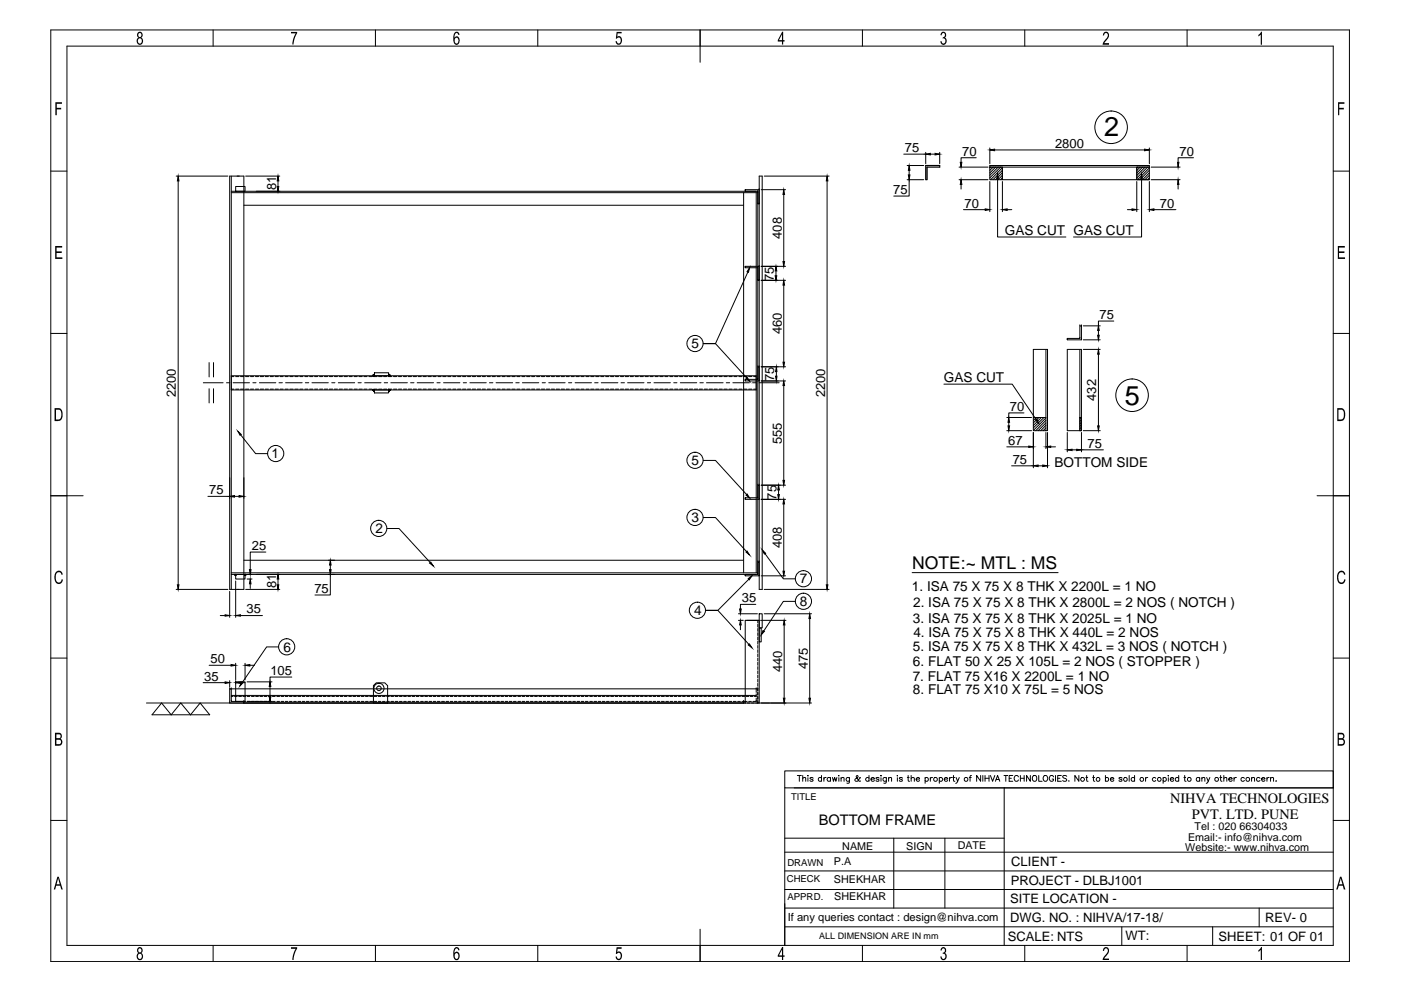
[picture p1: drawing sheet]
<svg xmlns="http://www.w3.org/2000/svg" width="297mm" height="210mm" viewBox="0 0 297 210" stroke-linecap="round" stroke-linejoin="round" font-family="sans-serif">
<!-- layer: 0 -->
<g fill="none" stroke="#000" stroke-width=".21">
<path d="M10.8 6.4h275.3v197.5h-275.3zM14.2 9.8h268.5v190.6h-268.5zM45.2 6.4v3.4M79.6 6.4v3.4M114 6.4v3.4M148.4 6.4v6.8M182.9 6.4v3.4M217.3 6.4v3.4M251.7 6.4v3.4M10.8 36.3h3.4M37.4 37.3h10.9M37.8 38.4v85.6"/>
<path d="M48.7 37.3h3v87.7h-3zM49 37.3v87.7M50 39.5h2v1.1h-2zM52.1 37.3h7.2M58.9 38.4v1.1M161 37.3h.6v87.7h-.6zM162 37.3h13.8M175.4 38.4v85.6M191.6 32.7h4.7M192.3 35.1h3.5M192.3 38.1h3.5M192.8 38.1v3.5h-3.3"/>
<path d="M192.8 36.1v1M196.3 32.3v2.4M197.2 32.7h1.1M199.2 32.3v2.4M203.3 38.1h6.2M203.3 35.4h6.2M203.8 39.1v1M207 33.4h-3.2v1M209.9 35.4h2.6v2.7h-2.6zM209.9 35.4v-.3h33.8v.3M209.9 35.4h33.8M209.9 31.4v3.3"/>
<path d="M209.9 38.5v6.4M210 35.4l-.1 .2M210.6 35.4l-.7 .7M210.9 31.8h31.8M211.1 35.4l-1.2 1.3M211.5 37.8v12.4h14.5M211.6 35.4l-1.7 1.8M212.1 35.4l-2.2 2.3M212.5 35.4v2.7h31.2M212.5 38.5v6.4M212.5 35.6l-2.5 2.5M212.5 36.1l-2 2"/>
<path d="M212.5 36.6l-1.4 1.5M212.5 37.2l-.9 .9M212.5 37.7l-.4 .4M241 35.4h2.7v2.7h-2.7zM241 35.4v2.7M241 38.5v6.4M241.2 35.4l-.2 .2M241.7 35.4l-.7 .8M242 37.8v12.4h-14.4M242.2 35.4l-1.2 1.3M242.8 35.4l-1.8 1.8M243.3 35.4l-2.3 2.4"/>
<path d="M243.7 35.6l-2.5 2.5M243.7 36.1l-2 2M243.7 36.7l-1.5 1.4M243.7 37.2l-.9 .9M243.7 37.7l-.4 .4M243.7 31.4v3.3M243.7 38.5v6.4M244.1 38.1h6.1M244.1 35.4h6.1M249.8 39.1v1M253 33.4h-3.2v1M282.7 36.3h3.4"/>
<path d="M49 40.6h111.3M49 40.9h111.7M51.7 43.5h106M157.7 40.9v80.6M158 40.2h3v3h-.3v-2.6h-2.7zM158 40.6h.1M158 56.5h3v2.9h-.3v-2.6h-2.7zM158 56.8h.1M158.6 57.7l-6.9 15.2h-2.6h2.6l6.6 7.2M160.3 40.9v80.6M160.7 40.6h.1M160.7 43.2h.1"/>
<path d="M160.7 56.8h.1M160.7 59.4h.1M160.7 40.6v81.2M161 43.2h.1M161 40.2h.1M161 59.4h.1M161 56.5h.1M161.4 59.4h5.2M161.4 56.5h5.2M161.4 40.2h5.2M164.5 57.4v1.1M166.2 41.2v14.3"/>
<path d="M204.3 44.5h4.6M213.5 44.5h1M239 44.5h1M244.7 44.5h4.6M10.8 70.7h3.4M44.3 76.9v3M45.3 76.9v3M49 79.7h111.3M49 79.8h.6M50 79.8h.6M51 79.8h.7M52 79.8h.8"/>
<path d="M53.1 79.8h.7M54.2 79.8h.6M55.2 79.8h.7M56.2 79.8h.7M57.3 79.8h.7M58.3 79.8h.7M59.4 79.8h.6M60.4 79.8h.7M61.4 79.8h.8M62.5 79.8h.7M63.6 79.8h.6M64.6 79.8h.7"/>
<path d="M65.6 79.8h.8M66.7 79.8h.7M67.7 79.8h.7M68.8 79.8h.7M69.8 79.8h.7M70.9 79.8h.7M71.9 79.8h.7M73 79.8h.7M74 79.8h.7M75.1 79.8h.6M76.1 79.8h.7M77.1 79.8h.7"/>
<path d="M78.2 79.8h.7M79.1 79.6l-.1 .1M79.1 79.7l.3-.3zM79.1 79.5l-.1 .2M79.1 79.5l-.1 .2 .2-.2M79.2 79.7l.2-.2zM79.2 79.8h.7M79.3 79.7l.1-.2zM79.3 79.4l-.3 .3 .2-.2M79.4 79h3v.7h-3zM79.4 79.4l-.4 .3M79.4 79.6l-.1 .1z"/>
<path d="M79.3 79.7h.1M79.4 79.7h.1M80.3 79.8h.7M81.3 79.8h.7M82.4 79.3h.1M82.4 79.4h.1M82.4 79.8h.7M82.4 79.3l.4 .4M82.4 79.5h.1M82.4 79.7l.2-.2zM82.5 79.4l-.1 .3 .2-.2-.2 .2M82.6 79.5l-.1 .2 .2-.1"/>
<path d="M82.6 79.7l.1-.1zM82.7 79.7h.1M83.4 79.8h.7M84.5 79.8h.6M85.5 79.8h.7M86.5 79.8h.8M87.6 79.8h.7M88.7 79.8h.6M89.7 79.8h.7M90.7 79.8h.8M91.8 79.8h.7M92.9 79.8h.6"/>
<path d="M93.9 79.8h.7M94.9 79.8h.7M96 79.8h.7M97 79.8h.7M98.1 79.8h.7M99.1 79.8h.7M100.1 79.8h.8M101.2 79.8h.7M102.2 79.8h.7M103.3 79.8h.7M104.3 79.8h.7M105.4 79.8h.7"/>
<path d="M106.4 79.8h.7M107.5 79.8h.7M108.5 79.8h.7M109.6 79.8h.7M110.6 79.8h.7M111.6 79.8h.8M112.7 79.8h.7M113.8 79.8h.6M114.8 79.8h.7M115.8 79.8h.8M116.9 79.8h.7M117.9 79.8h.7"/>
<path d="M119 79.8h.7M120 79.8h.7M121.1 79.8h.7M122.1 79.8h.7M123.2 79.8h.6M124.2 79.8h.7M125.2 79.8h.8M126.3 79.8h.7M127.4 79.8h.6M128.4 79.8h.7M129.4 79.8h.7M130.5 79.8h.7"/>
<path d="M131.5 79.8h.7M132.6 79.8h.7M133.6 79.8h.7M134.7 79.8h.7M135.7 79.8h.7M136.8 79.8h.7M137.8 79.8h.7M138.9 79.8h.6M139.9 79.8h.7M140.9 79.8h.7M142 79.8h.7M143 79.8h.7"/>
<path d="M144.1 79.8h.7M145.1 79.8h.7M146.1 79.8h.8M147.2 79.8h.7M148.3 79.8h.6M149.3 79.8h.7M150.3 79.8h.8M151.4 79.8h.7M152.5 79.8h.6M153.5 79.8h.7M154.5 79.8h.8M155.6 79.8h.7"/>
<path d="M156.6 79.8h.7M157.7 79.8h.7M158.7 79.8h.7M159.8 79.8h.5M160.7 77.8h.1M161 77.8h.1M161.4 77.8h5.2M164.6 78.8v1M166.2 60.5v16.3M219.1 74.1h3v17.2h-3zM221.8 74.1v17.2M226.3 72.1h.1"/>
<path d="M226.3 74.1h3v17.2h-3zM229 69.1h.3v3h-3v-.3h2.7zM229 69.1h.1M229 71.8h.1M229 74.1v17.2M229.3 72.1h.1M229.3 69.1h.1M229.7 74.1h3.6M229.7 72.1h3.6M229.7 69.1h3.6M232.9 70.1v1M232.9 75.1v15.2"/>
<path d="M236.1 68.1h-3.2v1M282.7 70.7h3.4M43.1 81.2h4.2M44.3 82.4v3M45.3 82.4v3M48 81.2h.7M49 82.7h111.3M49 82.5h.6M49.4 81.2h3.5M50 82.5h.6M51 82.5h.7M51 92.2l3.2 4h2.5"/>
<path d="M52 82.5h.8M53.1 82.5h.7M53.6 81.2h.7M54.2 82.5h.6M55 81.2h3.5M55.2 82.5h.7M56.2 82.5h.7M57.3 82.5h.7M58.3 82.5h.7M59.2 81.2h.7M59.4 82.5h.6M60.4 82.5h.7"/>
<path d="M60.6 81.2h3.5M61.4 82.5h.8M62.5 82.5h.7M63.6 82.5h.6M64.6 82.5h.7M64.7 81.2h.8M65.6 82.5h.8M66.1 81.2h3.5M66.7 82.5h.7M67.7 82.5h.7M68.8 82.5h.7M69.8 82.5h.7"/>
<path d="M70.3 81.2h.7M70.9 82.5h.7M71.7 81.2h3.5M71.9 82.5h.7M73 82.5h.7M74 82.5h.7M75.1 82.5h.6M75.9 81.2h.7M76.1 82.5h.7M77.1 82.5h.7M77.3 81.2h3.5M78.2 82.5h.7"/>
<path d="M79 82.7l.4 .3M79.1 82.7h.1M79.1 82.8l.3-.1-.2 .1M79.2 82.8l.2-.1zM79.2 82.5h.7M79.3 82.9l.1-.2-.1 .2M79.3 82.9h.1M79.4 82.7h3v.6h-3zM79.4 83h.1M80.3 82.5h.7M81.3 82.5h.7M81.5 81.2h.7"/>
<path d="M82.4 82.7h.1M82.4 82.8l.1-.1zM82.4 82.8l.2-.1zM82.4 82.9l.2-.2zM82.4 83l.3-.3zM82.4 82.9l.3-.2-.3 .2M82.4 82.5h.7M82.5 82.9l.2-.2-.2 .2M82.5 82.8l.2-.1-.2 .2M82.6 82.8l.2-.1-.2 .1M82.7 82.7v.1M82.7 82.7l-.3 .3"/>
<path d="M82.9 81.2h3.5M83.4 82.5h.7M84.5 82.5h.6M85.5 82.5h.7M86.5 82.5h.8M87.1 81.2h.7M87.6 82.5h.7M88.4 81.2h3.5M88.7 82.5h.6M89.7 82.5h.7M90.7 82.5h.8M91.8 82.5h.7"/>
<path d="M92.6 81.2h.7M92.9 82.5h.6M93.9 82.5h.7M94 81.2h3.5M94.9 82.5h.7M96 82.5h.7M97 82.5h.7M98.1 82.5h.7M98.2 81.2h.7M99.1 82.5h.7M99.6 81.2h3.5M100.1 82.5h.8"/>
<path d="M101.2 82.5h.7M102.2 82.5h.7M103.3 82.5h.7M103.8 81.2h.7M104.3 82.5h.7M105.2 81.2h3.5M105.4 82.5h.7M106.4 82.5h.7M107.5 82.5h.7M108.5 82.5h.7M109.4 81.2h.7M109.6 82.5h.7"/>
<path d="M110.6 82.5h.7M110.8 81.2h3.4M111.6 82.5h.8M112.7 82.5h.7M113.8 82.5h.6M114.8 82.5h.7M114.9 81.2h.7M115.8 82.5h.8M116.3 81.2h3.5M116.9 82.5h.7M117.9 82.5h.7M119 82.5h.7"/>
<path d="M120 82.5h.7M120.5 81.2h.7M121.1 82.5h.7M121.9 81.2h3.5M122.1 82.5h.7M123.2 82.5h.6M124.2 82.5h.7M125.2 82.5h.8M126.1 81.2h.7M126.3 82.5h.7M127.4 82.5h.6M127.5 81.2h3.5"/>
<path d="M128.4 82.5h.7M129.4 82.5h.7M130.5 82.5h.7M131.5 82.5h.7M131.7 81.2h.7M132.6 82.5h.7M133.1 81.2h3.4M133.6 82.5h.7M134.7 82.5h.7M135.7 82.5h.7M136.8 82.5h.7M137.3 81.2h.6"/>
<path d="M137.8 82.5h.7M138.7 81.2h3.4M138.9 82.5h.6M139.9 82.5h.7M140.9 82.5h.7M142 82.5h.7M142.8 81.2h.7M143 82.5h.7M144.1 82.5h.7M144.2 81.2h3.5M145.1 82.5h.7M146.1 82.5h.8"/>
<path d="M147.2 82.5h.7M148.3 82.5h.6M148.4 81.2h.7M149.1 97.6h2.6l6.6 7.3M149.3 82.5h.7M149.8 81.2h3.5M150.3 82.5h.8M151.4 82.5h.7M152.5 82.5h.6M153.5 82.5h.7M154 81.2h.7M154.5 82.5h.8"/>
<path d="M155.4 81.2h3.5M155.6 82.5h.7M156.6 82.5h.7M157.7 82.5h.7M158 80.4h2.7v-2.6h.3v3h-3zM158 80.8h.1M158.7 82.5h.7M159.6 81.2h.6M159.8 82.5h.5M160.7 80.4h.1M161 80.8h.1M161 81.2h4.2"/>
<path d="M161.4 80.8h5.2M166.2 81.7v20.2M200.1 81.4h14.5l5.1 7.5M213.5 91.3h5.2M213.5 88.5h5.2M213.5 94.7h4.6M213.9 89.5v.8M214.5 98.8h4.6M217.1 87.5h-3.2v1M219.1 91.7v7.5M219.1 88.5h2.7M219.2 88.5l-.1 .1"/>
<path d="M219.7 88.5l-.6 .7M220.1 98.8h1M220.3 88.5l-1.2 1.2M220.8 88.5l-1.7 1.7M221.3 88.5l-2.2 2.2M221.8 88.6l-2.7 2.7M221.8 89.1l-2.2 2.2M221.8 89.7l-1.7 1.6M221.8 90.2l-1.1 1.1M221.8 90.7l-.6 .6M221.8 91.2l-.1 .1M221.8 91.7v3.4"/>
<path d="M222.1 91.7v7.5M222.8 94.7h1M226.3 91.7v4.1M227.3 95.4h1M229 88.5h.3v2.8h-.3zM229.2 88.5l-.2 .3M229.3 91.7v4.1M229.3 89l-.3 .3M229.3 89.5l-.3 .4M229.3 90l-.3 .4M229.3 90.6l-.3 .3M229.3 91.1l-.2 .2"/>
<path d="M229.3 95.4h4.6M229.7 91.3h3.6M10.8 105.1h6.8M44.1 105.2h4.6M49.7 105.2h1M51.7 118.8h106M56.4 117.1h-3.3v3.7M70 119.8v1M82.1 112.1h2.5l6.6 7.2M149.1 109.7h2.6l6.6 7.3M158 105.9h.1M160.7 119.1h.3v3h-3v-.3h2.7z"/>
<path d="M160.7 119.1h.1M160.7 102.9h.3v3h-3v-.4h2.7zM160.7 102.9h.1M160.7 105.5h.1M161 119.1h.1M161 105.9h.1M161 102.9h.1M161.4 105.9h5.2M161.4 102.9h5.2M162.2 117.4l3.9 5.3h2.5M165.1 103.9v1M166.2 106.8v14.3"/>
<path d="M279.2 105.1h6.9M10.8 139.5h3.4M37.4 125h10.9M46.7 130.5h1M48.7 125.4v5.5M49 121.8h111.3M49 121.5h111.7M49.8 121.8l.2 .2M49.8 121.8h.1M49.8 121.9l.2-.1-.1 .1M49.9 122l.1-.1-.1 .1M49.9 122h.1"/>
<path d="M50 122h.1M50 121.8h2v1h-2zM50 123.2v7.7M51 130.5h4.6M52 121.8h.1l-.1 .1 .1-.1-.1 .2 .2-.2-.2 .2 .2-.2M52 122h.1M52.1 125h7.2M52.1 121.9l-.1 .1 .1-.1M52.2 121.8l-.2 .2M52.4 122.8h1M53.1 123.8v1M58.9 122.8v1.2"/>
<path d="M59.1 137.2h-2.6l-5.1 7.5M70 121.8v4.4h-3.2M156.6 131.5h1M156.6 130.1h4M157 132.5v1M158 122.1h.1M158.8 122.8l-6.6 6.6h-2.6h2.6l6.6 7.2M160.2 128.1h-3.2v1M160.7 121.8h.1M160.7 131.5v.6M160.7 132.4v.6M160.7 133.3v.6"/>
<path d="M160.7 134.2v.5M160.7 135v.7M160.7 136v.6M160.7 136.9v.6M160.7 137.8v.5M160.7 138.6v.6M160.7 139.5v.6M161 133.1h.4v3h-.4zM161 130.1h.6v3h-.6zM161 122.1h.1M161.3 131.5h5.3M161.4 122.1h5.2"/>
<path d="M162 125h13.8M162 130.1h10.1M166.3 132.5v15.5M168.6 127.5h-2.5l-4.2 6.3M171.7 131.1v16.9M193.4 121.4h30.9M282.7 139.5h3.4M31 149.1h141.1M34.3 149.1l2 2.5 2-2.5 2.1 2.5 2-2.5 2.1 2.5h-12.3zM43.1 144.7h4.6M44.3 141.1h4.7M48.7 146.1h.3v2.6h2.7v.4h-3z"/>
<path d="M48.7 146.1h.1M48.7 149.1h.1M48.7 144.3v1.4M48.9 146.1h111.4M49 148.7h.1M49 146.1h.1M49 147.4h111.3M49 147.7h.4M49.7 147.7h.6M50 144.6h2v4.1h-2zM50 140.6v3.5M50 144.3v.6"/>
<path d="M50.6 147.7h.6M51 144.7h1M51.5 147.7h.6M51.7 148.7h.1M51.7 148.7h.4M52 140.6v3.5M52.4 148.7h5.3M52.4 147.7h.6M52.4 144.6h5.3M53 141.1h.9M53.3 147.7h.6M54.2 147.7h.6"/>
<path d="M55.1 147.7h.6M56 147.7h.6M56.9 147.7h.6M57.2 145.5v2.2M57.8 148.7h.5M57.8 147.7h.5M58.7 148.7h.6M58.7 147.7h.6M59.6 148.7h.6M59.6 147.7h.6M60.5 148.7h.6M60.5 147.7h.6"/>
<path d="M61.4 148.7h.5M61.4 147.7h.5M61.9 143.6h-4.7v1M62.2 148.7h.6M62.2 147.7h.6M63.1 148.7h.7M63.1 147.7h.7M64.1 148.7h.6M64.1 147.7h.6M65 148.7h.5M65 147.7h.5M65.8 148.7h.6"/>
<path d="M65.8 147.7h.6M66.7 148.7h.6M66.7 147.7h.6M67.6 148.7h.6M67.6 147.7h.6M68.5 148.7h.6M68.5 147.7h.6M69.4 148.7h.6M69.4 147.7h.6M70.3 148.7h.6M70.3 147.7h.6M71.2 148.7h.6"/>
<path d="M71.2 147.7h.6M72.1 148.7h.6M72.1 147.7h.6M73 148.7h.6M73 147.7h.6M73.9 148.7h.6M73.9 147.7h.6M74.8 148.7h.6M74.8 147.7h.6M75.7 148.7h.6M75.7 147.7h.6M76.6 148.7h.6"/>
<path d="M76.6 147.7h.6M77.5 148.7h.6M77.5 147.7h.6M78.4 148.7h.6M78.4 147.7h.6M79.2 145.4l.6-.6h1.8l.6 .6v3.7h-3zM79.3 148.7h.6M79.3 147.7h.6M80.2 148.7h.6M80.2 147.7h.6M81.1 148.7h.6M81.1 147.7h.6"/>
<path d="M82 148.7h.6M82 147.7h.6M82.9 148.7h.6M82.9 147.7h.6M83.7 148.7h.7M83.7 147.7h.7M84.7 148.7h.6M84.7 147.7h.6M85.6 148.7h.6M85.6 147.7h.6M86.5 148.7h.6M86.5 147.7h.6"/>
<path d="M87.3 148.7h.6M87.3 147.7h.6M88.2 148.7h.6M88.2 147.7h.6M89.2 148.7h.6M89.2 147.7h.6M90.1 148.7h.5M90.1 147.7h.5M90.9 148.7h.6M90.9 147.7h.6M91.8 148.7h.6M91.8 147.7h.6"/>
<path d="M92.7 148.7h.6M92.7 147.7h.6M93.6 148.7h.6M93.6 147.7h.6M94.5 148.7h.6M94.5 147.7h.6M95.4 148.7h.6M95.4 147.7h.6M96.3 148.7h.6M96.3 147.7h.6M97.2 148.7h.6M97.2 147.7h.6"/>
<path d="M98.1 148.7h.6M98.1 147.7h.6M99 148.7h.6M99 147.7h.6M99.9 148.7h.6M99.9 147.7h.6M100.8 148.7h.6M100.8 147.7h.6M101.7 148.7h.6M101.7 147.7h.6M102.6 148.7h.6M102.6 147.7h.6"/>
<path d="M103.5 148.7h.6M103.5 147.7h.6M104.4 148.7h.6M104.4 147.7h.6M105.3 148.7h.6M105.3 147.7h.6M106.2 148.7h.6M106.2 147.7h.6M107.1 148.7h.6M107.1 147.7h.6M108 148.7h.6M108 147.7h.6"/>
<path d="M108.9 148.7h.5M108.9 147.7h.5M109.8 148.7h.6M109.8 147.7h.6M110.7 148.7h.6M110.7 147.7h.6M111.6 148.7h.6M111.6 147.7h.6M112.5 148.7h.5M112.5 147.7h.5M113.3 148.7h.6M113.3 147.7h.6"/>
<path d="M114.2 148.7h.7M114.2 147.7h.7M115.2 148.7h.6M115.2 147.7h.6M116 148.7h.6M116 147.7h.6M116.9 148.7h.6M116.9 147.7h.6M117.8 148.7h.6M117.8 147.7h.6M118.7 148.7h.6M118.7 147.7h.6"/>
<path d="M119.6 148.7h.6M119.6 147.7h.6M120.5 148.7h.6M120.5 147.7h.6M121.4 148.7h.6M121.4 147.7h.6M122.3 148.7h.6M122.3 147.7h.6M123.2 148.7h.6M123.2 147.7h.6M124.1 148.7h.6M124.1 147.7h.6"/>
<path d="M125 148.7h.6M125 147.7h.6M125.9 148.7h.6M125.9 147.7h.6M126.8 148.7h.6M126.8 147.7h.6M127.7 148.7h.6M127.7 147.7h.6M128.6 148.7h.6M128.6 147.7h.6M129.5 148.7h.6M129.5 147.7h.6"/>
<path d="M130.4 148.7h.6M130.4 147.7h.6M131.3 148.7h.6M131.3 147.7h.6M132.2 148.7h.6M132.2 147.7h.6M133.1 148.7h.6M133.1 147.7h.6M134 148.7h.5M134 147.7h.5M134.8 148.7h.7M134.8 147.7h.7"/>
<path d="M135.8 148.7h.6M135.8 147.7h.6M136.7 148.7h.6M136.7 147.7h.6M137.6 148.7h.5M137.6 147.7h.5M138.4 148.7h.6M138.4 147.7h.6M139.3 148.7h.6M139.3 147.7h.6M140.2 148.7h.7M140.2 147.7h.7"/>
<path d="M141.2 148.7h.5M141.2 147.7h.5M142 148.7h.6M142 147.7h.6M142.9 148.7h.6M142.9 147.7h.6M143.8 148.7h.6M143.8 147.7h.6M144.7 148.7h.6M144.7 147.7h.6M145.6 148.7h.6M145.6 147.7h.6"/>
<path d="M146.5 148.7h.6M146.5 147.7h.6M147.4 148.7h.6M147.4 147.7h.6M148.3 148.7h.6M148.3 147.7h.6M149.2 148.7h.6M149.2 147.7h.6M150.1 148.7h.6M150.1 147.7h.6M151 148.7h.6M151 147.7h.6"/>
<path d="M151.9 148.7h.6M151.9 147.7h.6M152.8 148.7h.6M152.8 147.7h.6M153.7 148.7h.6M153.7 147.7h.6M154.6 148.7h.6M154.6 147.7h.6M155.5 148.7h.6M155.5 147.7h.6M156.4 148.7h.6M156.4 147.7h.6"/>
<path d="M157.3 148.7h1.1M157.3 147.7h.6M157.7 148.7v.4h.4M157.7 148.7h.1M157.7 149.1h.1M158 149.1v-17.6h3v17.6M158.2 147.7h.6M158.7 148.7h.6M159.1 147.7h.6M159.6 148.7h.7M159.9 147.7h.4M160.3 146.1h.4v.4"/>
<path d="M160.3 146.1h.1M160.3 148.7h.1M160.3 146.1v.7M160.3 147.1v.6M160.3 148v.7M160.7 148.6v.5h-.5M160.7 149.1h.1M160.7 146.1h.1M160.7 140.4v.7M160.7 141.4v.5M160.7 142.2v.6M160.7 143.1v.6"/>
<path d="M160.7 144v.6M160.7 144.9v.6M160.7 145.8v.6M160.7 146.7v.7M160.7 147.6v.7M160.7 148.5v.6M10.8 173.9h3.4M166.4 163.4h116.3v3.6h-116.3zM166.4 167v33.4M166.4 177.7h46.5M168.4 167h114.3M169.1 164.4h.8"/>
<path d="M169.5 164.4v1.3M170.2 165.1l.3-.3 .3 .1v.8M170.2 164.4v1.3M171.3 164.4v.1zM171.3 164.9v.8M172.4 165l-.3-.2-.3 .1v.2l.6 .4-.3 .2-.4-.2M174.2 165a.38 .38 0 0 0-.6 0 .38 .38 0 0 0 0 .5 .38 .38 0 0 0 .6 0M174.2 164.4v1.3M174.7 164.8v.9M175.1 164.8l-.2 .1-.2 .3M176.1 165a.4 .4 0 0 0-.6 0 .4 .4 0 0 0 0 .5 .4 .4 0 0 0 .6 0M176.1 164.8v.9"/>
<path d="M176.5 164.8l.2 .9 .3-.9 .2 .9 .2-.9M177.9 164.4v.1zM177.9 164.9v.8M178.3 165.1l.3-.3 .3 .1 .1 .8M178.3 164.8v.9M180.1 164.8v1.1l-.6 .1M180.1 165a.4 .4 0 0 0-.6 0 .4 .4 0 0 0 0 .5 .4 .4 0 0 0 .6 0M182.4 165l-.1-.2a.8 .8 0 0 1-1 .8v-.4l.6-.5-.1-.3-.3 .2 .1 .3 .5 .7h.3M184.2 165a.4 .4 0 0 0-.5 0 .4 .4 0 0 0 0 .5 .4 .4 0 0 0 .5 0M184.2 164.4v1.3M184.7 165.2h.7a.4 .4 0 0 0-.6-.3 .4 .4 0 0 0-.1 .6 .4 .4 0 0 0 .6 .1l.1-.1M186.4 165l-.2-.2-.4 .1v.2l.5 .2 .1 .2-.2 .2-.5-.2"/>
<path d="M186.8 164.4v.1zM186.8 164.9v.8M187.9 164.8v1l-.1 .2h-.4M187.9 165a.4 .4 0 0 0-.6 0 .4 .4 0 0 0 0 .5 .4 .4 0 0 0 .6 0M188.4 165.1l.3-.3 .3 .1v.8M188.4 164.8v.9M189.5 177.7v14.8M190.3 164.4v.1zM190.3 164.9v.8M191.3 165l-.2-.2-.4 .1v.2l.6 .2v.2l-.2 .2-.4-.2M192.4 164.8h.4M192.5 164.4v1l.1 .2 .2 .1"/>
<path d="M193.2 165.1l.3-.3 .3 .1 .1 .8M193.2 164.4v1.3M194.2 165.2h.8v-.1a.4 .4 0 0 0-.6-.1 .4 .4 0 0 0 0 .6 .4 .4 0 0 0 .6-.1M196.1 165a.38 .38 0 0 1 .6 0 .38 .38 0 0 1 0 .5 .38 .38 0 0 1-.6 0M196.1 164.8v1.3M197.2 164.8v.9M197.7 164.8l-.3 .1-.2 .3M199.2 165a.4 .4 0 0 1 .5 0 .4 .4 0 0 1 0 .5 .4 .4 0 0 1-.5 0M199.2 164.8v1.3M200.2 165.2h.7a.4 .4 0 0 0-.5-.3 .4 .4 0 0 0-.2 .6 .4 .4 0 0 0 .6 .1l.1-.1M200.3 177.7v14.8M201.3 164.8v.9"/>
<path d="M201.8 164.8l-.3 .1-.2 .3M202 164.8h.4M202.2 164.4v1v.2l.3 .1M202.7 164.8l.3 .9 .4-.9M203 165.7l-.4 .4M205.5 164.8h.4M206 164.4l-.3 .3v1M207.9 164.4v1.3l-.8-1.3v1.3M208.4 164.4v1.3M208.8 164.4v1.3M208.8 165h.9M209.7 164.4v1.3"/>
<path d="M210 164.4l.5 1.3 .4-1.3M211 165.7l.5-1.3 .5 1.3M211.2 165.3h.6M212.9 164.4h.8M212.9 167v33.4M213.2 164.4v1.3M214 165h.4M214.7 164.4h-.7v1.3h.7M215.9 164.7a.46 .46 0 0 0-.5-.3 .46 .46 0 0 0-.4 .5v.3a.46 .46 0 0 0 .4 .4 .46 .46 0 0 0 .5-.2M216.3 165h.8M216.3 164.4v1.3M217.1 164.4v1.3"/>
<path d="M218.5 164.4v1.3l-.9-1.3v1.3M219 164.6l.1-.1a.58 .58 0 0 1 .7 .5 .58 .58 0 0 1-.7 .6l-.2-.4zM220.2 164.4v1.3h.8M221.3 164.6l.1-.1a.57 .57 0 0 1 .8 .6 .57 .57 0 0 1-.9 .4l-.1-.3zM223.4 164.7a.46 .46 0 0 0-.6-.3 .46 .46 0 0 0-.3 .5v.3a.45 .45 0 0 0 .4 .5 .45 .45 0 0 0 .5-.5h-.3M223.8 164.4v1.3M224.3 165h.4M225 164.4h-.7v1.3h.7M226.2 164.6l-.3-.2-.6 .2 .1 .3 .7 .3 .1 .3-.3 .2-.6-.2M226.6 165.6h.1M228.7 164.4v1.3l-.8-1.3v1.3M230.2 164.8h.4"/>
<path d="M230.4 164.4v1v.2l.3 .1M231.7 164.8h.4M231.8 164.4v1l.3 .3M234.4 165a.38 .38 0 0 1 .5 0 .38 .38 0 0 1 0 .5 .38 .38 0 0 1-.5 0M234.4 164.4v1.3M235.4 165.2h.7a.4 .4 0 0 0-.5-.3 .4 .4 0 0 0-.2 .6 .4 .4 0 0 0 .6 .1l.1-.1M237.9 165l-.1-.1h-.5v.2l.5 .2 .1 .2-.3 .2-.3-.2M239.4 164.4v1.3M240.6 165a.4 .4 0 0 0-.6 0 .4 .4 0 0 0 0 .5 .4 .4 0 0 0 .6 0M240.6 164.4v1.3M242.9 164.8v.9M243.3 164.8l-.3 .1-.1 .3"/>
<path d="M245 165a.4 .4 0 0 0-.6 0 .4 .4 0 0 0 0 .5 .4 .4 0 0 0 .6 0M246.6 165a.38 .38 0 0 1 .6 0 .38 .38 0 0 1 0 .5 .38 .38 0 0 1-.6 0M246.6 164.8v1.3M247.7 164.4v.1zM247.7 164.9v.8M248.1 165.2h.7a.4 .4 0 0 0-.5-.3 .4 .4 0 0 0-.2 .6 .4 .4 0 0 0 .6 .1l.1-.1M249.9 165a.4 .4 0 0 0-.6 0 .4 .4 0 0 0 0 .5 .4 .4 0 0 0 .6 0M249.9 164.4v1.3M251 164.8h.4M251.2 164.4v1v.2l.3 .1M254.4 165a.4 .4 0 0 0-.6 0 .4 .4 0 0 0 0 .5 .4 .4 0 0 0 .6 0M254.4 164.8v.9"/>
<path d="M254.8 165.1l.3-.3 .3 .1 .1 .8M254.8 164.8v.9M255.8 164.8l.4 .9 .3-.9M256.2 165.7l-.5 .4M258.6 164.8h.5M258.8 164.4v1l.3 .3M259.5 165.1l.3-.3 .3 .1v.8M259.5 164.4v1.3M260.5 165.2h.8a.4 .4 0 0 0-.6-.3 .4 .4 0 0 0-.2 .6 .4 .4 0 0 0 .6 .1l.2-.1M261.6 164.8v.9M262.1 164.8l-.3 .1-.2 .3M263.8 165a.4 .4 0 0 0-.6 0 .4 .4 0 0 0 0 .5 .4 .4 0 0 0 .6 0"/>
<path d="M265.4 165.1l.3-.3 .3 .1v.8M265.4 164.8v.9M267.1 165a.4 .4 0 0 0-.6 0 .4 .4 0 0 0 0 .5 .4 .4 0 0 0 .6 0M267.5 165.2h.7a.4 .4 0 0 0-.4-.3 .4 .4 0 0 0-.4 .4 .4 .4 0 0 0 .4 .4l.4-.2M268.6 164.8v.9M269.1 164.8l-.3 .1-.2 .3M269.4 165.1l.3-.3 .3 .1v.8M269.4 164.8v.9M270.5 165.6h.1zM282.7 173.9h3.4M148.4 197v6.9M166.4 192.5h116.3"/>
<path d="M166.4 188.6h116.3M166.4 184.7h116.3M166.4 180.7h116.3M166.4 196.5h116.3M237.8 196.5v3.9M257.1 196.5v3.9M267 192.5v4M45.2 200.4v3.5M79.6 200.4v3.5M114 200.4v3.5M182.9 200.4v3.5M217.3 200.4v3.5"/>
<path d="M251.7 200.4v3.5"/>
<circle cx="235.6" cy="27" r="3.5"/>
<circle cx="147.4" cy="72.8" r="1.71"/>
<circle cx="58.5" cy="96.2" r="1.71"/>
<circle cx="147.4" cy="97.6" r="1.71"/>
<circle cx="240" cy="83.8" r="3.5"/>
<circle cx="80.3" cy="112" r="1.71"/>
<circle cx="147.4" cy="109.7" r="1.71"/>
<circle cx="60.8" cy="137.1" r="1.71"/>
<circle cx="147.9" cy="129.4" r="1.71"/>
<circle cx="170.3" cy="127.5" r="1.71"/>
<circle cx="170.3" cy="122.7" r="1.71"/>
<circle cx="80.3" cy="145.9" r="1.08"/>
<circle cx="80.3" cy="145.9" r=".49"/>
<circle cx="198.3" cy="165.2" r=".41"/>
<circle cx="204.8" cy="165.2" r=".41"/>
<circle cx="229.5" cy="165.2" r=".4"/>
<circle cx="232.8" cy="165.2" r=".4"/>
<circle cx="238.6" cy="165.2" r=".4"/>
<circle cx="242.1" cy="165.2" r=".4"/>
<circle cx="245.8" cy="165.2" r=".4"/>
<circle cx="252.2" cy="165.2" r=".41"/>
<circle cx="258" cy="165.2" r=".41"/>
<circle cx="264.6" cy="165.2" r=".41"/>
</g>
<g fill="#000" stroke="#000" stroke-width=".21">
<path d="M37.8 37.3l.1 1.1h-.3zM58.9 37.3l.2 1.1h-.3zM58.8 39.5h.3l-.2 1.1zM175.4 37.3l.1 1.1h-.3zM192.8 35.1l.1 1h-.3zM192.6 37.1h.3l-.1 1zM196.3 32.7l.9-.2v.4zM198.3 32.5l.9 .2-.9 .2zM203.8 38.1l.1 1h-.3zM203.6 34.4h.3l-.1 1zM209.9 31.8l1-.2v.4zM211.5 36.8l.2 1h-.4z"/>
<path d="M242 36.8l.2 1h-.3zM242.7 31.6l1 .2-1 .2zM249.8 38.1l.2 1h-.3zM249.7 34.4h.3l-.2 1zM158.9 56.8l-.2 .9-.3-.1zM164.5 56.5l.2 .9h-.3zM164.4 58.5h.3l-.2 .9zM166 55.5h.3l-.1 1zM166.2 40.2l.1 1h-.3zM208.9 44.3l1 .2-1 .1zM212.5 44.5l1-.2v.3zM240 44.3l1 .2-1 .1z"/>
<path d="M243.7 44.5l1-.2v.3zM158.2 80.2l.2-.2 .5 .8zM164.4 79.8h.3l-.1 1zM164.6 77.8l.1 1h-.3zM166 76.8h.3l-.1 1zM166.2 59.4l.1 1.1h-.3zM232.9 74.1l.2 1h-.4zM232.7 71.1h.4l-.2 1zM232.9 69.1l.2 1h-.4zM50.4 91.4l.8 .7-.3 .2zM166.2 80.8l.1 .9h-.3zM213.7 90.3h.4l-.2 1z"/>
<path d="M213.9 88.5l.2 1h-.4zM218.1 94.6l1 .1-1 .2zM219.6 89l.2-.2 .4 .9zM219.1 98.8l1-.2v.3zM221.1 98.6l1 .2-1 .1zM221.8 94.7l1-.1v.3zM226.3 95.4l1-.1v.2zM228.3 95.3l1 .1-1 .1zM232.7 90.3h.4l-.2 1zM48.7 105.2l1-.1v.3zM50.7 105.1l1 .1-1 .2zM70 118.8l.2 1h-.3z"/>
<path d="M91.1 119.4l.2-.2 .6 .8zM158.4 116.8l.5 .9-.7-.6zM158.4 104.7l.5 .9-.7-.6zM161.6 116.6l.7 .7-.2 .2zM164.9 104.9h.3l-.1 1zM165.1 102.9l.1 1h-.3zM166.2 105.9l.1 .9h-.3zM166 101.9h.3l-.1 1zM37.6 124h.3l-.1 1zM47.7 130.3l1 .2-1 .1zM50 130.5l1-.2v.3zM53.1 122.8l.1 1h-.3z"/>
<path d="M52.9 120.8h.3l-.1 1zM58.8 124h.3l-.2 1zM58.9 121.8l.2 1h-.3zM69.9 120.8h.3l-.2 1zM157 131.5l.2 1h-.4zM156.8 129.1h.4l-.2 1zM158.6 122.7l.8-.6-.6 .8zM158.6 136.7l.3-.2 .5 .9zM161.8 133.7l.3 .2-.7 .7zM166 121.1h.3l-.1 1zM166.3 131.5l.1 1h-.3zM171.7 130.1l.1 1h-.3z"/>
<path d="M175.2 124h.3l-.1 1zM47.7 144.6l1 .1-1 .2zM49 140.9l1 .2-1 .1zM50 144.7l1-.1v.3zM51.3 144.5l.2 .2-.6 .8zM52 141.1l1-.2v.3zM57.1 147.7h.3l-.2 1zM57.2 144.6l.2 .9h-.3zM166.1 148h.3l-.1 1.1zM171.5 148h.3l-.1 1.1z"/>
</g>
<g fill="#000">
<path d="M61.7 6.8h1.3l-.6 1.5-.2 1.1h-.2l.1-.8 .6-1.5h-1zM130.7 6.8h1.1v.3h-.8l-.1 .7 .1-.1h.4l.4 .3 .1 .3-.1 .8-.4 .4-.5-.1-.4-.5v-.2h.3l.1 .4 .3 .1 .3-.1 .1-.5-.3-.6-.7 .2zM199.7 6.8l.5-.1 .3 .3v.7a.31 .31 0 0 0-.1 .4 .31 .31 0 0 0 .3 .2v.7l-.4 .5-.6-.1-.3-.6 .2-.1 .2 .4a.53 .53 0 0 0 .7-.3 .53 .53 0 0 0-.4-.7l-.2 .1v-.3l.4-.2v-.3a.36 .36 0 0 0-.4-.4 .36 .36 0 0 0-.2 .5h-.3v-.2zM234.1 6.9l.6-.2 .4 .4v.7l-1 1.3h1v.4h-1.3l.1-.6 1-1.3-.1-.4-.3-.2-.3 .1-.1 .4h-.3zM267.3 6.8l.3-.1v2.8h-.3v-2.2l-.5 .4v-.3zM11.7 21.7h1.4v.3h-1.1v.9h1v.3h-1v1.2h-.3zM283.7 21.7h1.3v.3h-1.1v.9h1v.3h-1v1.2h-.2zM11.7 52.2h1.5v.3h-1.2v.8h1.1v.3h-1.1v1h1.2v.3h-1.5zM283.6 52.2h1.5v.3h-1.2v.8h1.1v.3h-1.1v1h1.3v.3h-1.6zM11.8 121.4l.4-.4h.4l.6 .5 .1 .3-.2 .1-.4-.6h-.4l-.3 .2-.2 .5 .1 1 .2 .4 .6 .1 .3-.3 .1-.4 .2 .1-.1 .5-.3 .3-.7 .1-.5-.5-.2-1.2zM283.7 121.4l.5-.4h.3l.4 .1 .3 .4 .1 .3-.3 .1-.3-.5-.5-.1-.4 .6v1.1l.4 .5 .5-.1 .3-.6 .3 .1-.5 .8h-.8l-.4-.5-.1-1.2zM61.7 200.8h1.3l-.6 1.7-.2 1h-.2v-.6l.4-1.2 .3-.5h-1z"/>
<path d="M130.7 200.8h1.1v.4h-.8l-.1 .7 .2-.2 .4 .1 .4 .6-.1 .7-.3 .4h-.7l-.3-.7h.3v.1a.44 .44 0 0 0 .7 .3 .44 .44 0 0 0 .1-.7l-.1-.3a.4 .4 0 0 0-.4-.2 .4 .4 0 0 0-.3 .3l-.2-.1zM199.6 201l.3-.2h.4l.3 .5-.1 .5a.19 .19 0 0 0-.1 .2 .19 .19 0 0 0 .1 .2l.2 .4-.2 .7-.3 .3-.6-.1-.2-.7h.2l.1 .4 .3 .1 .4-.2v-.7l-.2-.2-.3 .1v-.3l.4-.2v-.4a.35 .35 0 0 0-.4-.3 .35 .35 0 0 0-.2 .4h-.3zM233.9 201.1l.7-.3 .5 .4v.7l-1 1.3h1v.3h-1.3l.1-.5 1-1.3-.1-.4-.2-.2-.4 .1-.1 .4h-.3zM267.3 200.8h.3v2.7h-.3v-2.1l-.5 .4v-.3z"/>
<path d="M29.2 6.9l.3-.2 .5 .1 .2 .4v.5a.21 .21 0 0 0-.2 .3 .21 .21 0 0 0 .2 .2l.1 .7-.1 .4-.5 .2-.4-.1-.3-.6v-.5l.4-.3-.3-.4zM29.3 7.4a.4 .4 0 0 0 .8 0 .4 .4 0 0 0-.8 0zM29.4 8.2l-.2 .4 .1 .4a.47 .47 0 0 0 .7 0 .47 .47 0 0 0 0-.7l-.2-.2z"/>
<path d="M96.5 6.8h.7l.2 .6h-.2a.39 .39 0 0 0-.5-.4 .39 .39 0 0 0-.3 .5v.5l.2-.3h.4l.4 .5v.9l-.5 .4-.6-.2-.2-.6 .1-1.3zM96.7 8l-.3 .3v.5l.2 .3a.48 .48 0 0 0 .6-.1 .48 .48 0 0 0 0-.6l-.2-.4z"/>
<path d="M165.8 6.7h.2v1.8h.3v.3h-.3v.6h-.2v-.6h-.9v-.3zM165.8 7.3l-.6 1.2h.6z"/>
<path d="M11.6 86.5h1l.5 .5 .2 1.3-.3 .7-.4 .2-1 .1zM11.9 86.9v2h.7l.4-.5-.1-1.2-.3-.3z"/>
<path d="M283.5 86.5l1.2 .1 .4 .4 .1 1.5-.3 .6-.3 .1-1.1 .1zM283.8 86.9v2h.7l.4-.6-.1-1.1-.3-.3z"/>
<path d="M11.7 155.4h1.1l.3 .6-.1 .5a.22 .22 0 0 0-.1 .2 .22 .22 0 0 0 .2 .2l.1 .6-.3 .5-1.2 .1zM12 155.7v.8l.8-.1-.1-.7zM12 156.8v1h.7l.2-.2v-.5l-.1-.2z"/>
<path d="M283.6 155.4h1.2l.2 .4v.6a.28 .28 0 0 0-.2 .3 .28 .28 0 0 0 .3 .2l.1 .5-.3 .6-1.3 .1zM283.9 155.7v.8h.5a.41 .41 0 0 0 .4-.5 .41 .41 0 0 0-.5-.3zM283.9 156.8v1l.9-.2 .1-.5-.2-.2z"/>
<path d="M12.2 185.9h.3l.8 2.7h-.3l-.2-.8h-.9l-.2 .8h-.3zM12.3 186.2l-.3 1.3h.7z"/>
<path d="M284.1 185.9h.3l.9 2.7h-.4l-.2-.8h-.8l-.3 .8h-.3zM284.2 186.2l-.3 1.3h.7z"/>
<path d="M29.2 201l.5-.2 .5 .4v.5l-.3 .4 .3 .2 .1 .7-.3 .5-.6 .1-.3-.3-.1-.4 .1-.6a.28 .28 0 0 0 .2-.2 .28 .28 0 0 0-.2-.3v-.5zM29.3 201.5a.4 .4 0 0 0 .8 0 .4 .4 0 0 0-.8 0zM29.4 202.3l-.2 .6 .2 .3 .2 .1a.52 .52 0 0 0 .5-.6 .52 .52 0 0 0-.7-.4z"/>
<path d="M96.3 201.1l.6-.3 .4 .2 .1 .5h-.2l-.1-.2a.38 .38 0 0 0-.5-.1 .38 .38 0 0 0-.2 .4v.5l.2-.3h.3l.5 .5v.7l-.4 .6-.6-.1-.2-.5-.1-1.3zM96.6 202.1l-.2 .3 .1 .7a.45 .45 0 0 0 .6 0 .45 .45 0 0 0 .1-.6l-.2-.4z"/>
<path d="M165.8 200.8h.2v1.8h.3v.3h-.3v.6h-.2v-.6h-.9v-.3zM165.8 201.3l-.6 1.3h.6z"/>
</g>
<path d="M196.3 35.1h2.9v.3h-2.6v2.7h-.3z" fill="none" stroke="#000" stroke-width=".25"/>
<g font-size="5.8">
<text x="234.1" y="28.9">2</text>
<text x="238.5" y="85.8">5</text>
</g>
<text font-size="3.7" x="193.4" y="120.6">NOTE:~ MTL : MS</text>
<text font-size="3.1" x="173.6" y="174.8">BOTTOM FRAME</text>
<g font-size="3">
<text x="248.1" y="170.3">NIHVA TECHNOLOGIES</text>
<text x="252.7" y="173.7">PVT. LTD. PUNE</text>
</g>
<g font-size="2.9">
<text x="213" y="49.8">GAS CUT GAS CUT</text>
<text x="146.6" y="73.8">5</text>
<text x="200.1" y="81">GAS CUT</text>
<text x="57.5" y="97.2">1</text>
<text x="146.6" y="98.6">5</text>
<text x="223.6" y="98.9">BOTTOM SIDE</text>
<text x="79.6" y="113">2</text>
<text x="146.6" y="110.7">3</text>
<text x="169.6" y="123.7">7</text>
<text x="193.4" y="125.3">1. ISA 75 X 75 X 8 THK X 2200L = 1 NO</text>
<text x="147.2" y="130.3">4</text>
<text x="169.6" y="128.5">8</text>
<text x="193.6" y="132">3. ISA 75 X 75 X 8 THK X 2025L = 1 NO</text>
<text x="193.6" y="128.8">2. ISA 75 X 75 X 8 THK X 2800L = 2 NOS ( NOTCH )</text>
<text x="193.6" y="135">4. ISA 75 X 75 X 8 THK X 440L = 2 NOS</text>
<text x="60.1" y="138.1">6</text>
<text x="193.6" y="138.1">5. ISA 75 X 75 X 8 THK X 432L = 3 NOS ( NOTCH )</text>
<text x="193.6" y="141.1">6. FLAT 50 X 25 X 105L = 2 NOS ( STOPPER )</text>
<text x="193.5" y="144.3">7. FLAT 75 X16 X 2200L = 1 NO</text>
<text x="193.6" y="147.2">8. FLAT 75 X10 X 75L = 5 NOS</text>
</g>
<g font-size="2.8">
<text x="191.9" y="32.3">75</text>
<text x="204" y="33">70</text>
<text x="223.7" y="31.3">2800</text>
<text x="250.1" y="33">70</text>
<text x="58.5" y="40.3" transform="rotate(-90 58.5 40.3)">81</text>
<text x="189.4" y="41.1">75</text>
<text x="204.5" y="44">70</text>
<text x="245.9" y="44">70</text>
<text x="165.7" y="50.6" transform="rotate(-90 165.7 50.6)">408</text>
<text x="164.1" y="59.5" transform="rotate(-90 164.1 59.5)">75</text>
<text x="165.7" y="70.9" transform="rotate(-90 165.7 70.9)">460</text>
<text x="233.1" y="67.6">75</text>
<text x="164.1" y="80.8" transform="rotate(-90 164.1 80.8)">75</text>
<text x="37.3" y="84.2" transform="rotate(-90 37.3 84.2)">2200</text>
<text x="174.9" y="84.2" transform="rotate(-90 174.9 84.2)">2200</text>
<text x="214.1" y="87.1">70</text>
<text x="232.4" y="85" transform="rotate(-90 232.4 85)">432</text>
<text x="165.7" y="94.1" transform="rotate(-90 165.7 94.1)">555</text>
<text x="213.8" y="94.3">67</text>
<text x="230.6" y="95">75</text>
<text x="214.7" y="98.3">75</text>
<text x="44.3" y="104.8">75</text>
<text x="164.6" y="105.9" transform="rotate(-90 164.6 105.9)">75</text>
<text x="53.4" y="116.6">25</text>
<text x="165.7" y="116.2" transform="rotate(-90 165.7 116.2)">408</text>
<text x="58.5" y="124.7" transform="rotate(-90 58.5 124.7)">81</text>
<text x="66.6" y="125.7">75</text>
<text x="52.3" y="130">35</text>
<text x="157.3" y="127.7">35</text>
<text x="44.6" y="140.6">50</text>
<text x="57.3" y="143.1">105</text>
<text x="165.8" y="142.6" transform="rotate(-90 165.8 142.6)">440</text>
<text x="171.3" y="141.9" transform="rotate(-90 171.3 141.9)">475</text>
<text x="43.3" y="144.3">35</text>
<text x="214.4" y="183.6">CLIENT -</text>
<text x="214.2" y="191.5">SITE LOCATION -</text>
<text x="214.3" y="187.6">PROJECT - DLBJ1001</text>
<text x="214.2" y="195.5">DWG. NO. : NIHVA/17-18/</text>
<text x="268.2" y="195.5">REV- 0</text>
<text x="213.7" y="199.4">SCALE: NTS</text>
<text x="238.6" y="199.4">WT:</text>
<text x="258.3" y="199.4">SHEET: 01 OF 01</text>
</g>
<text font-size="2.4" x="167" y="195.2">If any queries contact : design@nihva.com</text>
<g font-size="2.3">
<text x="251.9" y="178.3">Email:- info@nihva.com</text>
<text x="253.3" y="176">Tel : 020 66304033</text>
<text x="176.8" y="183.5">P.A</text>
<text x="178.6" y="180.1">NAME</text>
<text x="192.1" y="180.1">SIGN</text>
<text x="203" y="180.1">DATE</text>
<text x="251.3" y="180.4">Website:- www.nihva.com</text>
<text x="176.8" y="187.1">SHEKHAR</text>
<text x="176.9" y="190.9">SHEKHAR</text>
</g>
<g font-size="2">
<text x="167.7" y="169.6">TITLE</text>
<text x="166.9" y="183.5">DRAWN</text>
<text x="166.8" y="187">CHECK</text>
<text x="166.9" y="190.9">APPRD.</text>
</g>
<text font-size="1.9" x="173.7" y="199.1">ALL DIMENSION ARE IN mm</text>
</svg>
